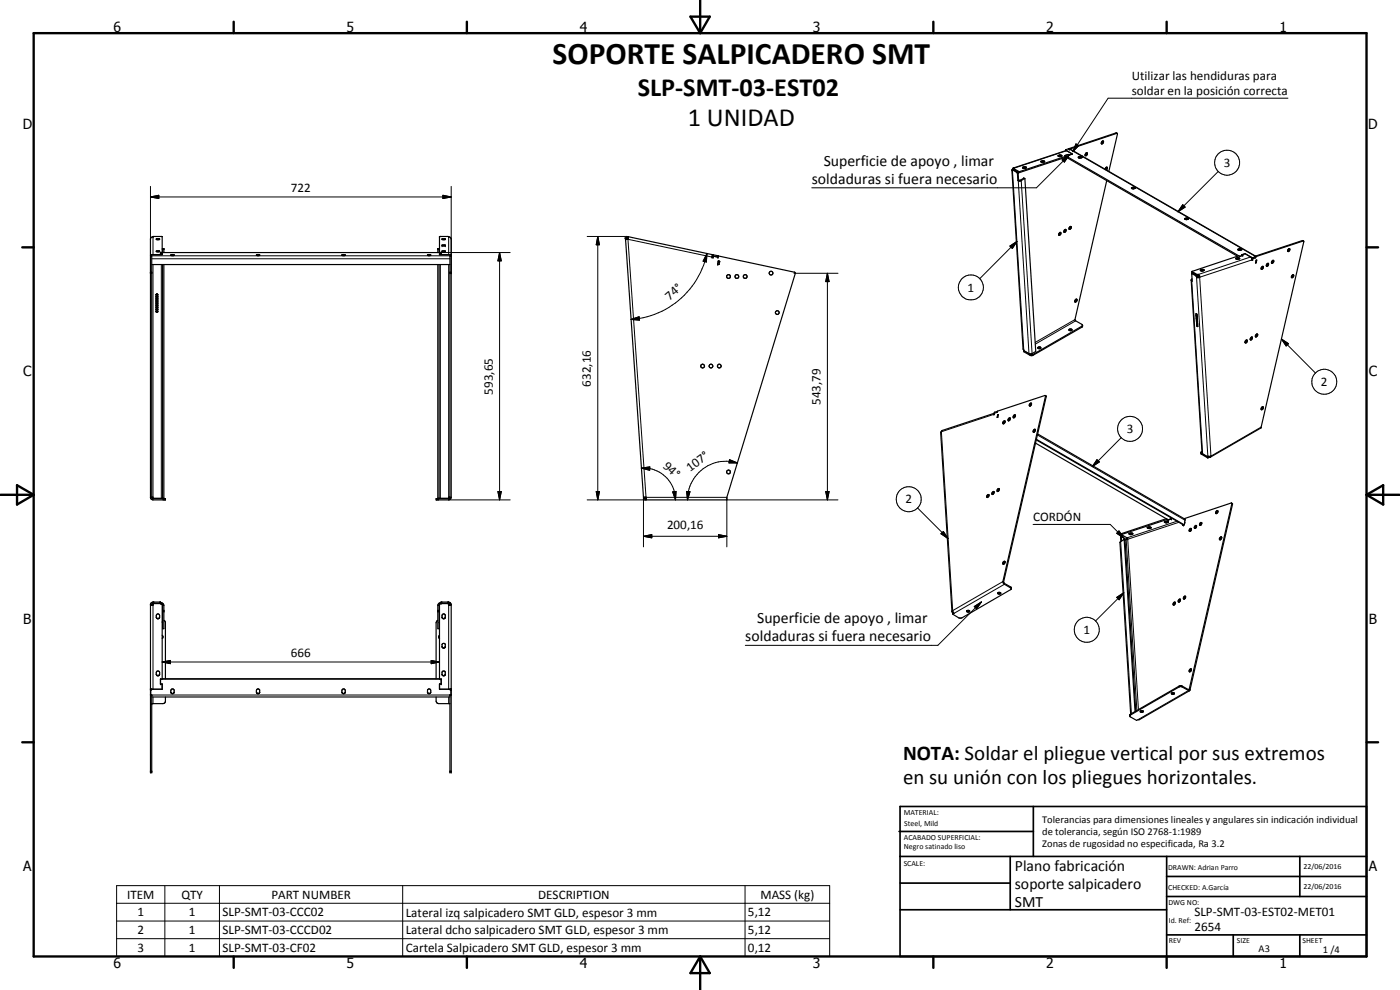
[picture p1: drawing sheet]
<svg xmlns="http://www.w3.org/2000/svg" width="420mm" height="297mm" viewBox="0 0 420 297" stroke-linecap="round" stroke-linejoin="round" font-family="sans-serif">
<g fill="none" stroke="#000" stroke-width=".35">
<path d="M303.7 51.1l3.3 53.6 .2 .8 2.1 1.2h.6l14.8-8.5 .2-.6M303.7 51.1l.2 .2 .1-.2 1.3 .8 .2 2.2M303.9 50.8l-.2 .3M303.9 50.8l.2 .1M304.1 50.8v.1M304.1 50.9l-.1 .1M304.1 50.9l-.2 .2M304.2 50.8v.1M304.2 50.9l1.4 .9 .1 2.2M304.2 50.9h-.1M304.2 50.4h.2l-.2 .1M304.2 50.7l-.1 .1"/>
<path d="M304.2 50.8h-.1M304.2 50.5v.1M304.2 50.5v.3M305.5 54.1l.7 .2 1.4-.7 3.2 51.9-1.1 .7h-.6l-1.9-1M305.5 51.6l.1 .4 .1-.3M305.7 54l-.2 .1M306.9 50.2l.8-.2 .3 .3a.78 .78 0 0 1-1.1-.1zM307 50.4h.9M307.5 53.6l-.3-.2-.9 .7-.6-.1M312.4 48.4a.7 .7 0 0 1 1.1 .2h-.1a.69 .69 0 0 1-1-.2zM313.3 48.6h-.8M317.5 46.7l.7-.2 .4 .1v.3"/>
<path d="M317.5 46.8l.2 .1M317.5 46.7v.1M317.7 46.9h.8M318.6 46.9h-.9M319.6 46.7l.3 .2M319.6 46.7l52.5 30.2M319.8 45l2 1.2M319.8 45h.1M319.8 45v.2M319.9 44.9l-.1 .1M319.9 47.1l51.5 29.8M319.9 46.9v.3l-13.9 4.6-1.9-1"/>
<path d="M319.9 46.9l-13.9 4.6-1.8-.9M320.5 46.4h.1M320.6 46.4l-1 .3M321.1 44.7l55.7 32.1M321.8 46.2l-.9 .3-.3-.1M321.8 46.2l-1.9-1-15.8 5.2-.2 .4M323.6 47.2v-.1a.7 .7 0 0 1 1.1 .2l-.6 .2zM323.7 47.4h.9M324.6 46.7l.2 .1M326.1 45.8a.44 .44 0 0 1 .1 .6 .44 .44 0 0 1-.5 .2M326.1 45.8l-.2 .7-.2 .1M326.1 45.8l-.4 .8"/>
<path d="M330.8 42.4l.2-.1a.49 .49 0 0 1 .1 .6 .49 .49 0 0 1-.6 .2zM331 42.3l-.5 .8M332.1 50.2l-.5 .6M332.1 50.2l.2 .1-.3 .7M332.1 50.2l-.3 .6M332.1 54.2l-9.5 41.7 .2 .4 2.1 1.3M335.3 40l-14.3 4.7-.3-.1M335.3 40l-.4-.1-15 5M335.3 40l-2.5 11.4M339.7 56.6h.9M340.7 56.4l-.7-.2-.5 .2 .1 .2M340.7 56.4h.1"/>
<path d="M340.7 56.4l-.5 .3-.6-.1M45.2 76.8h.3M45.5 79.4h89.5M46 71h.1M46.9 71.7l.9-.1 .1 .2-.8 .1zM46.9 75.3l.6-.1 .4 .2-.8 .2zM48.2 75.8h84.2M48.7 75.7h-.5v.4h.5v.3h-3.3l-.2 .4M48.7 75.8v-4.8l-3.2 .2-.3 .4v77.8l.7 .6h3.7v-.4h-3.7l-.4-.2v-72.6h-.3M48.7 74.7h.1M48.8 74.7h-.1M48.8 74.7h.1"/>
<path d="M48.8 75.8v-1.2h.4v1.2M48.8 79.4v70.1M49.2 79.4v70.1h-3.3v-.3h-.4M51.3 76.5l.6-.1 .4 .2-.8 .1zM77 76.5l.5-.1 .4 .2-.7 .1zM77 76.6h.1M102.6 76.6l.4-.2 .6 .2M102.6 76.6h.1M102.6 76.6h1M103.6 76.6h.1M128.3 76.5l.6-.1 .4 .2-.7 .1zM129.2 76.5h.1"/>
<path d="M131.4 75.8v-1.2h.4v1.2M131.4 79.4v70.1h3.3v-.3l.3-.1M131.8 79.4l-.2 70.1M131.8 74.7h.1M131.9 75.7h.5v.4h-.5v.3h3.3l.1 .4M131.9 75.8v-4.8l3.1 .2 .4 .6v77.4M132.7 71.7l.9-.1v.3h-.9zM132.7 73.5h.7l.2 .2-.7 .1zM132.7 75.3l.6-.1 .3 .3-.7 .1zM134.5 71h.1M135 76.8h.4M135.3 76.8h-.3v72.4l-.3 .4h-3.8v.4h3.8l.5-.3 .2-.5"/>
<path d="M187.7 71.8l5.4 77.4M188.1 71.5v.3M188.2 71h.1M188.3 71.4h.2M188.5 71.4v.4h-.8M188.5 71.4l-.4 .4M188.5 71.4l-.5-.1 .1 .5M188.6 71h-.5l-.1 .3-.3 .1v.4M188.6 71l25.2 5.4M188.6 71.1l-.1 .3M188.6 71v.1M213.8 76.8l1.7 .3"/>
<path d="M213.8 76.8l-.2 .5 .4 .1 .1-.5 1.4 .2M213.8 76.4h.1M213.8 76.4v.4M213.9 76.4l1.6 .4M215.5 76.8l23 4.9 .2 .4-20.6 67.1v.8h-25v-.4h.8M215.5 76.8v.3M215.5 76.8h.1M215.6 78.3l.4 .1-.2 1-.4-.1zM318 69.8l.1-.1a.41 .41 0 0 1 .2 .6 .41 .41 0 0 1-.6 .1zM318.2 69.7l-.2 .5-.3 .3M319.4 69l.3-.2a.48 .48 0 0 1 .2 .6 .48 .48 0 0 1-.5 .3zM319.7 68.8l-.4 .8"/>
<path d="M321 68.1l.2-.2 .3 .2v.4l-.4 .3-.3-.1zM321.3 67.9l-.5 .8M355.7 65.8h.8M356.6 65.8l.1-.2-.2-.2h-.5l-.5 .2 .2 .2M356.6 65.8h-.9M370.9 77.5a.72 .72 0 0 1 1.1 .1l-.6 .2zM371 77.7h.9M371.6 74.7l.6-.1 .5 .3-.9 .2-.3-.2zM371.6 75h.9M372.1 77l-.3-.2-14.1 4.6M372.1 76.9v.1M372.6 76.5l.4 .1"/>
<path d="M372.6 76.5h.1M372.9 76.6l-.8 .3M373 76.6l-.9 .4M373.7 76.1l1.7 1 .3 .5M373.7 76.1l-1 .4M373.7 76.1l2.2 1.2 .9-.3M375.7 77.6v.5l.3-.1M375.7 77.9l.3 .1M376 77.6h.1M376 77.6v.4M376.8 77.3l-1.1 .3M376.8 77.3h.1"/>
<path d="M376.8 77.3l-.8 .3M376.8 77v.3M376.9 77l-.1 .3M377.1 78l-.1 .8-.2 .1 .1-.8 .3-.1-.2 .8M378.9 79.9l-.4 .4v.4M378.9 79.9a.43 .43 0 0 1 .2 .6 .43 .43 0 0 1-.6 .2M378.9 79.9l-.4 .8M380.2 79.2l.2-.2a.43 .43 0 0 1 .2 .6 .43 .43 0 0 1-.5 .2zM380.5 79l-.1 .4-.3 .4M381.8 78.3l.3-.2a.48 .48 0 0 1 .1 .6 .48 .48 0 0 1-.6 .2zM382 78.1l-.1 .6-.3 .2M386.7 74.7l.1-.1a.4 .4 0 0 1 .2 .6 .4 .4 0 0 1-.6 0z"/>
<path d="M386.9 74.6l-.2 .5-.3 .3M391.2 72.3l-14.3 4.7M391.2 72.3h.1M391.2 72.3l-.3-.1-14.2 4.7 .2 .1M391.2 72.3l-12.8 56.1-15.1 8.8M46.8 88.4a.29 .29 0 0 0 .3 .4 .29 .29 0 0 0 .3-.4M46.8 92.8l.2 .3 .3-.1 .1-.2M46.8 91.6l.2-.2 .4 .2M46.9 92.7l-.1 .1M46.9 88.4l-.1 .1M46.9 91.4h.4v.3l-.3 .1zM46.9 88.9l-.1 .3"/>
<path d="M46.9 89.5l-.1 .3 .3 .2M46.9 90.2l-.1 .1M46.9 90.1l.4 .1M46.9 92.6l.5 .2M46.9 88.3l.4 .1M47 88.8h.2M47 91.9l-.2 .3 .3 .3M47 90.1l-.2 .2M47 91.9l.4 .2M47 89.5h.2M47 88.2l.4 .2M47 88.2l-.2 .2"/>
<path d="M47 88.8l-.2 .3M47 91.9l-.1 .1M47 89.5l-.2 .2M47.1 90.7l-.3 .2 .2 .3 .3-.1 .1-.2M47.1 93.2l-.3 .3M47.1 90l.2 .2M47.1 90l-.1 .1M47.1 92.5l.2 .2M47.1 92.5l-.3 .3M47.1 93.2h.1M47.1 90.7l.2 .1M47.1 88.8l.2 .1a.29 .29 0 0 1-.1 .4 .29 .29 0 0 1-.4-.1"/>
<path d="M47.1 89.5l.3 .3-.3 .2M47.1 93.2l.2 .4-.3 .1-.2-.2M47.1 91.9l.2 .2M47.1 90.7l.3 .2M47.1 90.7l-.2 .1M47.3 88.9l.1 .2M47.3 93.3l.1 .2M47.3 89.5l.1 .2M47.3 90.2l-.1 .4-.4-.3M47.3 90.2l.1 .1M47.3 92.1l.1 .1M47.3 92.7l.1 .1"/>
<path d="M47.3 90.8l.1 .2M47.3 88.4l.1 .1M47.4 92.1l-.3 .4M320.8 98.9a.44 .44 0 0 1 .5-.3 .44 .44 0 0 1 .3 .5 .52 .52 0 0 1-.8-.2zM320.8 99.1h.8M322.8 89.8l.3-.1a.49 .49 0 0 1 0 .6 .49 .49 0 0 1-.5 .3zM323 89.7l-.1 .5-.3 .3M324.9 97.6l-14.9 8.7h-.9l-1.8-1.1M357.5 84.1l3.3 51.9 1.7 1.1M357.7 82.1l1.3 .7 .1 .4M357.7 82.1l.1 2.3-.3-.3M357.7 81.4l1.5 .9h.5"/>
<path d="M357.7 81.4v.4l1.5 .8M357.7 83.7l-.2 .4M357.9 82l1.4 .7M357.9 82l1.3 .6M357.9 82l-.2 .1M359 95l.3 .4zM359 95.5h.3v.3zM359.1 95.4h.1M359.1 95l-.2-.4 .4-.2-.3-.3 .3 .9M359.1 95h.1M359.2 96.3l.2 .2-.3 .2 .2 .4M359.2 96.7l.2 .2-.3 .3 .3 .8-.3-.4"/>
<path d="M359.2 97.6h-.1M359.2 82.6l.1 .1M359.2 96.3l-.1-.5 .3 .3v.2h-.3l.1 .4M359.2 82.7l.2 .4M359.3 95h-.1M359.3 97.2l.1 .3-.2 .1M359.3 82.7l.1 .4M359.4 83.1h.4M359.4 83.1l-.3 .1M359.6 82.6l-.3 .1M359.6 82.6l.2 .5M359.6 82.6l-.2 .5"/>
<path d="M359.7 82.3l-.1 .3M359.7 82.3l.3 .9M359.8 83.1l.2 .1M360 83.2h-.9M360.2 81a.67 .67 0 0 1 1.1 .2l-.7 .1zM360.4 81.2h.8M387.8 82.6l.3-.2a.49 .49 0 0 1 .1 .6 .49 .49 0 0 1-.6 .2zM388 82.4v.4l-.4 .4M311.5 104.3a.39 .39 0 0 1 .5-.3 .39 .39 0 0 1 .2 .6h-.5zM311.5 104.5h.8M313.6 118.7l-14.2 4.7-.1 .3-.8 .3-.3 .5 .2-.5M313.6 118.7h.1"/>
<path d="M313.7 118.7l.3 .3-12.8 55.6M313.7 118.7l-12.7 55.8M373.8 102.2l.5-.2a.49 .49 0 0 1 0 .6 .49 .49 0 0 1-.6 .2zM374.1 102l-.4 .8M375.4 101.3l.2-.2a.43 .43 0 0 1 .2 .6 .43 .43 0 0 1-.6 .2zM375.7 101.1l-.3 .7-.2 .1M377.2 100.2l-.1 .6-.3 .2M377.3 100.2l-.4 .2-.1 .6M377.3 100.2a.53 .53 0 0 1 0 .6 .53 .53 0 0 1-.5 .2M298.4 124v.1M298.4 124l-15.6 5.2-.5 .6 3.4 53.7M298.4 124h.1"/>
<path d="M298.4 123.7v.3M298.5 123.7h-.1M299.4 123.4l-.9 .3M299.4 124.5l.2-.1-.1 .8-.3 .1zM299.4 124.5h.1M299.4 124.5l-.1 .7M301.1 126.5l.3-.2 .3 .2-.6 .7-.2-.2zM301.4 126.5l.3 .1M301.7 126.4l-.5 .4v.4M302.7 125.6l.5-.1-.1 .6-.4 .2-.2-.3zM303.2 125.5l-.4 .4v.4M304.7 124.6l-.4 .7"/>
<path d="M304.7 124.6a.44 .44 0 0 0-.5 .2 .44 .44 0 0 0 .1 .5M309.2 121l.1-.1a.44 .44 0 0 1 .2 .6 .44 .44 0 0 1-.6 .2zM309.6 121.1l-.5 .7M310.3 129.5l.1 .1M310.7 128.9a.43 .43 0 0 0-.6 .2 .43 .43 0 0 0 .2 .6M310.7 128.9v.4l-.4 .4M310.7 128.9l-.4 .8M310.8 133l39.8 23M311 132l44.2 25.5M311.1 131.8l44.3 25.7M311.4 130.2l44.2 25.5-.2 1.8M360.4 135.8l.1 .5 2 1.1"/>
<path d="M360.4 135.8l2.1 1.4M360.7 135.5l-.3 .3M362.5 137.2v.2M362.7 136.9l-.2 .2M362.8 136.9h-.3v.2M362.8 136.9l-.3 .3M362.9 137.2l-.4 .2M362.9 136.9v.3M362.9 137.2h.4M363.4 136.8v.1M363.4 136.8l-.6 .1M363.4 136.9l-.1 .3"/>
<path d="M378.9 122l-.4 .4v.4M378.9 122a.43 .43 0 0 1 .2 .6 .43 .43 0 0 1-.6 .2M378.9 122l-.4 .8M45.2 149.2h.7M48.9 149.5l-.1 .1M134.7 149.2h.7M193.1 149.2l.1 .4M193.5 149.2h-.4M193.5 149.2l.4-.1v.9M193.5 149.2v.3l-.3 .1M193.9 149.5l-.7 .1M296.5 148.4h.2l.1 .2-.5 .7-.2-.4z"/>
<path d="M296.8 148.5l-.4 .8M298.4 147.6a.49 .49 0 0 0-.6 .2 .49 .49 0 0 0 0 .6M298.4 147.6l-.2 .6-.4 .2M298.4 147.6l-.4 .2-.1 .6M299.5 146.6h.3a.49 .49 0 0 1 0 .6 .49 .49 0 0 1-.6 .2zM299.9 146.7l-.4 .4v.3M344.3 158.3v-.1a.7 .7 0 0 1 1.1 .2l-.6 .2zM344.5 158.2h.8M349.5 156.5l.8-.1 .3 .2-.6 .3-.5-.2zM349.7 156.5h.8M350 155.6l-13.5 4.5-.2 .4M350.6 156l-.3-.2-14 4.7"/>
<path d="M351.5 155.4l-.3 .1 .4 .2-1 .3M354.9 157.4l.3 .1-.3 .1zM355.4 157.5h-.2M357.5 158.7a.43 .43 0 0 0-.5 .2 .43 .43 0 0 0 .2 .5M357.5 158.7v.4l-.3 .3M357.5 158.7l-.4 .7M359.1 157.8a.43 .43 0 0 0-.6 .2 .43 .43 0 0 0 .2 .5M359.1 157.8v.4l-.4 .3M359.1 157.8l-.4 .7M360.7 156.9l-.5 .7M360.7 156.9l-.1-.1a.51 .51 0 0 0-.5 .3 .51 .51 0 0 0 .1 .5M365.5 153.3v-.1a.57 .57 0 0 0-.6 .9h.2"/>
<path d="M365.5 153.3v.5l-.4 .3M365.5 153.3l-.4 .8M369.6 151l.3 .1M369.6 151l-14.2 4.6M369.6 151h.1M369.7 151l-12.8 55.8M369.9 151.1h.1M369.9 151.1l-12.7 55.8M299.5 177.8a.43 .43 0 0 1 .5-.1 .43 .43 0 0 1 .3 .5h-.8zM299.5 177.8l.4 .2 .4-.2M301 174.5l.3 .7 2.2 1.5M301 174.5l.2 .1"/>
<path d="M301.1 168.6l.3-.2a.44 .44 0 0 1 .1 .6 .44 .44 0 0 1-.6 .2zM301.2 174.6l.2 .4 2 1.2 .1 .5M301.7 168.5l-.5 .4v.4M303.5 176.7l-14.8 8.7h-1l-1.8-1.1M336.3 160.9v.1M336.3 161l.1 1.5M336.3 160.5l.1 .1M336.3 160.5h.1M336.3 162.5l-.2 .3 3.2 51.4M336.4 160.6l.1 .1M336.5 160.8l-.2 .1M336.5 160.8l.1 1.5"/>
<path d="M336.5 160.7v.3M336.5 161l1.5 .8M336.8 160.6l-.3 .1M336.8 160.6l-.3 .4M336.8 160.6l1.4 .8M337.3 161.9l.3 .2M337.3 161.9l-1 .6M337.3 161.9l3.3 51.6M337.6 162.1h.1M337.6 162.1l3.3 51.3M338.2 161.4l.2 .4h-.4M338.2 161.4l-.2 .4"/>
<path d="M338.9 160h1M338.9 160v.1M339 160h.9M339.9 160l.1 .2-.5 .2h-.4l-.2-.3M354.3 179.9l-.4 .7M355.8 179a.43 .43 0 0 0-.6 .2 .43 .43 0 0 0 .2 .5M355.8 179l-.1 .6-.3 .1M355.8 179l-.4 .7M366.1 161.3l.3-.2a.44 .44 0 0 1 .2 .6 .44 .44 0 0 1-.6 .1zM366.6 161.2l-.4 .8M45.2 181.4h.3M45.9 180.6v1l-.7-.1"/>
<path d="M45.9 181.5h-.4l.1-.4 2.8-.1 .3 .3v22.5M45.9 180.6h2.3v.4M45.9 180.7l-.4 .1-.3 .4v50.4h.3v-23.1h-.3M46.2 181l-.3 .2M46.9 185.1v.2M46.9 185.3v-.6a.51 .51 0 0 1 .5-.5 .51 .51 0 0 1 .5 .5v.6M46.9 185.3l.4 .3 .6-.3M46.9 185.3l.4 .4 .6-.4M47.9 185.1v.2M48.2 180.9l.6 .1 .4 .7v6.9h-.4v-7.1l-.4-.4h-2.2l-.3 .2M48.7 186.6l.1 .2M48.7 190.6l.2 .4-.2 .6"/>
<path d="M49.2 186.1l.4 .6v17M131.4 186.1l-.5 .8v16.8M131.9 181.2v22.6M131.9 181.3l.3-.3h2.5l.3 .4M131.9 186.6l-.1 .2M131.9 190.6l-.3 .4 .3 .6M132 181.2l2.4-.1 .3 .2M132.4 180.9l-.6 .1-.4 .7v6.9h.4l.1-7.2M132.7 194.1l.3 .3 .6-.3M132.7 185.3v-.8l.3-.3 .6 .3v.8M132.7 185.3l.3 .3 .6-.3M132.7 185.3l.3 .4 .6-.4"/>
<path d="M132.8 193.2l.5-.2 .3 .3v.8l-.3 .4-.6-.4zM134.4 181l.3 .2M134.7 180.6v1l.7-.2M134.7 180.6h-2.3v.4M134.7 180.7l.5 .2 .2 .5M135 181.4l-.3 .1M135 181.4h.4M135.4 181.4v50.2h-.4v-23.1h.4M285.9 183.8v.5M286 183.7l-.1-.5-.2 .2 .2 .4M286 183.7l-.1 .1M286 183.7l.3 .3-.4 .3"/>
<path d="M286.1 183.8l-.2 .2M286.2 183.9l-.3 .1M290.1 183.3h.9M290.1 183.3h.1M290.1 183.3h.8M291 183.3l-.2 .3h-.4l-.3-.3M352.2 180.8l.4-.2a.44 .44 0 0 1 .1 .7 .44 .44 0 0 1-.7 0zM352.7 180.8l-.4 .7M353.6 180.1l.4-.4a.43 .43 0 0 1 .2 .6 .43 .43 0 0 1-.6 .2zM45.2 206.7l.2 .1M45.2 208.4h.1M45.2 207.1h.1"/>
<path d="M45.2 206.9v1.6M45.4 206.8l-.2 .2M45.4 206.8h.1M45.5 209.1h89.5M46.9 202.2a.51 .51 0 0 0 .5 .6 .51 .51 0 0 0 .5-.6M47.9 202.4l-.4 .3-.5-.2M47.9 202.3v-.5a.51 .51 0 0 0-.5-.5 .51 .51 0 0 0-.5 .5v.7M48.7 203.7h83.2M49.6 209.1v1.3l-.3 .6-3.8 .1M51.3 207.6a.52 .52 0 0 0 .4 .5 .52 .52 0 0 0 .6-.3v-.8l-.6-.3-.4 .5 .1 .8M52.3 207.8l-.3 .2h-.5M77 207.6a.5 .5 0 0 0 .3 .5 .5 .5 0 0 0 .6-.3v-.8a.51 .51 0 0 0-.5-.3 .51 .51 0 0 0-.4 .5l.1 .8"/>
<path d="M77.9 207.8l-.2 .2h-.5M102.6 207.6l.3 .4h.5M103.6 207.6a.51 .51 0 0 1-.4 .6 .51 .51 0 0 1-.6-.5v-.5a.51 .51 0 0 1 .5-.5 .51 .51 0 0 1 .5 .5l-.1 .8M128.4 208l-.1-1a.51 .51 0 0 1 .6-.3 .51 .51 0 0 1 .4 .5l-.1 .7-.6 .1M129.3 207.6l-.1 .4-.3 .2-.6-.4M130.9 209.1v1.5l.4 .4 3.7 .1M132.7 202.5v-.9l.3-.3 .6 .2v1M132.7 202.4l.3 .4 .4-.1 .2-.3M133.6 202.5l-.7 .1M135.1 206.8h-3.2v-1.6h.5v-1.4h-84.2v1.4h.5v1.6l-3.4 .1M135.1 206.8l.3 .2M135.3 206.8v1.7"/>
<path d="M135.3 206.8h-.3M135.3 208.4h.1M135.3 207.1h.1M135.4 206.7l-.1 .1M342.2 213.4l.6-.2 .3 .3-.6 .2zM342.3 213.4h.8M351.6 207.9h.8M351.6 207.9l.8 .1M351.6 207.9a.4 .4 0 0 0 .4 .5 .4 .4 0 0 0 .4-.4M356.9 206.8l.3 .1M356.9 206.8l-.2 .1-2-1.1h-.7l-14.8 8.5-.2 .5M357 207.2l-15.1 8.7-.8 .3-2.1-1.4"/>
<path d="M357 207.2l-.2 .1-2.1-1.3h-.7l-15 8.8M357 200.9l.4-.2a.49 .49 0 0 1 .1 .6 .49 .49 0 0 1-.6 .2zM357.2 206.9l-.2 .3M357.5 200.8l-.3 .4-.1 .4"/>
<circle cx="218.6" cy="83" r=".57"/>
<circle cx="221.1" cy="83" r=".58"/>
<circle cx="223.6" cy="83" r=".58"/>
<circle cx="231.4" cy="81.9" r=".57"/>
<circle cx="233.3" cy="93.8" r=".56"/>
<circle cx="210.9" cy="109.8" r=".57"/>
<circle cx="213.4" cy="109.9" r=".56"/>
<circle cx="215.9" cy="109.9" r=".56"/>
<circle cx="218.6" cy="141.6" r=".58"/>
</g>
<g fill="none" stroke="#000" stroke-width=".3">
<path d="M334.9 39.9l.3 .1M386.5 29.5h-53.9l-10.6 16M45.2 59.1l2.5-.5v1zM45.2 55.9v26.2h.3M45.2 59.1h90.2M132.9 58.6l2.5 .5-2.5 .5zM135.4 55.9v26.2h-.4M303.9 51.3l3.3 53.7M304.3 50.6l-.3 .5M305.4 51.6l-.3 .1M305.6 51.8l-.3 .2M305.7 51.4l-.1 .3"/>
<path d="M305.8 54.1l-.2 .1 3.2 51.9M306 51.5v.3M306.3 54.1l.2 .1 3.2 51.9M307 50.2l-.1 .2M307.2 53.5l.2 .1M307.3 50l-.1 .3M312.5 48.3v.3M312.8 48.3l-.1 .2M317.7 46.6l-.1 .3M318 46.5l-.1 .3M318.8 48l2.1-1.5-1.5 2.1zM319.9 45.1v.1"/>
<path d="M320.1 45.2l-15.7 5.2M320.9 46.5l-9.8 9.8h-67.5M321 44.7l55.7 32.2M322.9 43.2l.9 .5-1.8 1.8zM323.7 47.1v.2M324 47v.3M339.7 56.3l-.1 .3M340 56.2l-.1 .3M365.6 51.4l-12.1 12.1M45.5 76.8h89.5M45.5 77.6h89.5M45.9 71v5.4"/>
<path d="M45.9 79.4v69.8M48.4 79.4v70.2M48.8 74.8h.4M131.4 74.8h.4M132.2 79.4v70.2M132.4 75.8h20.7M134.7 71v5.4M134.7 79.4v69.8M149.9 75.8l.5 2.5h-1zM149.9 75.8v74.2M176.2 71h11.9M179.4 71l.5 2.4h-1z"/>
<path d="M179.4 71v79M188.1 71.5l-.4 .1M188.4 71l-.1 .4M212.2 76.1l-.2 2.5-1-.2zM212.2 76.1a25 25 0 0 1-22.8 19.7M213.7 77.1l-25.2-5.3 5.4 77.3M214.1 76.5l-.1 .3M303.1 73.8l2.1-1.4-1.4 2.1zM305.2 72.4l-11.2 11.2M355 61.4l.7 .7-2.2 1.4zM355.7 65.5l-.1 .3M356 65.4l-.1 .3"/>
<path d="M371 77.4v.3M371.3 77.3v.3M371.6 74.7v.3M371.9 74.6v.3M375.4 77.1l-15.7 5.2M375.6 77.3v.1M375.7 78l-15.7 5.2 3.4 53.6 15.1-8.7M376 77.3l-.1 .3M390.9 72.2l.2 .1M45.2 81.7h.3M135 81.7h.4M189.4 95.8l2.4-.8 .1 1.1z"/>
<path d="M238.3 82h13.2M248.3 82l.5 2.5h-1zM248.3 82v68M322.6 95.9l-11.9 6.8M322.8 96.3l-12.1 7M324.7 97.9v.3M357.7 83.7v.1M357.8 84.2l3.1 52M357.8 81.5v.3M358 82l-.2 .1M359.1 83.2l3.4 53.7M359.2 82.3l-.3 .5"/>
<path d="M359.3 82.9l-.2 .2M359.5 82.3v.4M360.4 80.9l-.1 .3M360.7 80.9l-.1 .3M309.1 106.3v.3M310 106.3v.3M313.8 118.9l.2 .1M384.6 101.7l2.1 1.4-.7 .7zM384.6 101.7l10.2 10.2M218.9 137.9l2.4 1h-2.5zM221.3 138.9a11.6 11.6 0 0 0-15 11.1M298.4 124.4l-15.9 5.1 3.4 53.7"/>
<path d="M298.5 123.7l-.1 .3M302.9 125.6l.3 .2M311.4 130.5l44.2 25.6M329.2 137.9l.7 .7-2.1 1.4zM336.5 131.3l-8.7 8.7M360.6 136.1v.2M45.9 149.6v.4M48.9 149.6v.4M131.6 149.6v.4M134.7 149.6v.4h18.4M149.4 147.5h1l-.5 2.5zM176.2 150h17.7"/>
<path d="M178.9 147.5h1l-.5 2.5zM192.5 140.5l2.5-.4v1zM192.5 140.5a9.7 9.7 0 0 1 6 1.5 9.7 9.7 0 0 1 3.9 5.5l.3 2.5M193.1 150v14.1M193.9 149.2h24.2M201.9 147.6l1-.2-.2 2.6zM206.1 147.4l1 .1-.8 2.5zM247.8 147.5h1l-.5 2.5zM251.5 150h-33.4v14.1M275.4 152.4l9.1 9.2M310 157.4h23.2l4.1 4M335.8 159.3l1.5 2.1-2.2-1.4z"/>
<path d="M345.1 158.3l-.1 .2M345.4 158.2l-.1 .3M350.3 156.5l-.1 .3M350.6 156.5l-.1 .3M353.3 156.4l-15.1 5M353.8 156.7l-15.4 5.1 3.3 51.1M369.7 151.2l.2 .1M193.1 160.9l2.5-.5v1zM193.1 160.9h25M215.6 160.4l2.5 .5-2.5 .5zM282.4 160.1l.7-.6 1.4 2.1zM301 174.5l-15.1 8.7"/>
<path d="M301.4 175v.3l-15.1 8.7M303.3 176.1v.3M335.1 179.2l2.2-1.4-1.4 2.2zM336.3 162.5l3.2 51.6M336.5 160.1l-.1 .3M336.5 160.8l-.2 .2M337.3 177.8l-8.5 8.5M337.4 162l.2 .1M338 161.8l3.2 51.3M339.6 160.1l-.1 .3M339.9 160v.3M45.9 181.6v25.2"/>
<path d="M46.2 180.6v.5M48 180.6v.4M48.4 180.9v.2M48.7 198.6l2.5-.4v.9zM48.7 198.6h83.2M48.8 183.1h.4M48.8 183.4h.4M48.8 181.7h.4M129.4 198.2l2.5 .4-2.5 .5zM131.4 183.1h.4M131.4 183.4h.4M131.4 181.7h.4"/>
<path d="M132.2 180.9v.2M132.6 180.6v.4M134.4 180.6v.5M134.7 181.6v25.2M292.4 182l2.1-1.4-1.4 2.1zM294.5 180.6l-13 13h-57.8M45.5 206.8h.1M45.5 208.5h89.5M45.9 209.1v2M134.7 209.1v2M135.1 206.8h.1M339.2 214.3v.2"/>
<path d="M353.9 205.9v.2M354.8 205.9v.2M356.9 206.8l-.2 .4-15.1 8.7M45.2 231.4h.3M135 231.4h.4M35 265.7h214v21.3h-214zM35 271h214M35 276.4h214M49.5 265.7v21.3M65.9 265.7v21.3M120.9 265.7v21.3M223.6 265.7v21.3"/>
<path d="M35 281.6h214"/>
<circle cx="368.3" cy="48.8" r="3.8"/>
<circle cx="291.4" cy="86.2" r="3.7"/>
<circle cx="397.4" cy="114.5" r="3.7"/>
<circle cx="339.1" cy="128.7" r="3.7"/>
<circle cx="272.7" cy="149.8" r="3.8"/>
<circle cx="326.2" cy="189" r="3.8"/>
</g>
<g fill="#000">
<circle cx="305.5" cy="51.6" r=".18"/>
<circle cx="319.6" cy="46.7" r=".18"/>
<circle cx="320.7" cy="44.6" r=".18"/>
<circle cx="321" cy="44.7" r=".18"/>
<circle cx="45.2" cy="76.5" r=".18"/>
<circle cx="45.9" cy="71" r=".18"/>
<circle cx="48.2" cy="76.1" r=".18"/>
<circle cx="48.8" cy="74.6" r=".18"/>
<circle cx="49.2" cy="74.6" r=".18"/>
<circle cx="131.4" cy="74.6" r=".18"/>
<circle cx="131.8" cy="74.6" r=".18"/>
<circle cx="131.8" cy="74.7" r=".18"/>
<circle cx="131.9" cy="71" r=".18"/>
<circle cx="132.4" cy="76.1" r=".18"/>
<circle cx="132.7" cy="73.7" r=".18"/>
<circle cx="133.6" cy="73.7" r=".18"/>
<circle cx="134.7" cy="71" r=".18"/>
<circle cx="135.3" cy="76.5" r=".18"/>
<circle cx="187.7" cy="71.4" r=".18"/>
<circle cx="187.7" cy="71.8" r=".18"/>
<circle cx="213.8" cy="76.8" r=".18"/>
<circle cx="214.1" cy="76.9" r=".18"/>
<circle cx="215.4" cy="79.3" r=".18"/>
<circle cx="215.5" cy="77.1" r=".18"/>
<circle cx="215.6" cy="78.3" r=".18"/>
<circle cx="216" cy="78.4" r=".18"/>
<circle cx="372.9" cy="76.6" r=".18"/>
<circle cx="376.7" cy="76.9" r=".18"/>
<circle cx="45.2" cy="81.7" r=".18"/>
<circle cx="45.5" cy="81.7" r=".18"/>
<circle cx="135" cy="81.7" r=".18"/>
<circle cx="135.4" cy="81.7" r=".18"/>
<circle cx="357.9" cy="81.9" r=".18"/>
<circle cx="298.4" cy="123.7" r=".18"/>
<circle cx="298.4" cy="124.1" r=".18"/>
<circle cx="131.4" cy="149.5" r=".18"/>
<circle cx="193.2" cy="149.6" r=".18"/>
<circle cx="350.3" cy="155.8" r=".18"/>
<circle cx="350.6" cy="156" r=".18"/>
<circle cx="351.6" cy="155.7" r=".18"/>
<circle cx="355.2" cy="157.5" r=".18"/>
<circle cx="355.5" cy="156.7" r=".18"/>
<circle cx="48.2" cy="181" r=".18"/>
<circle cx="48.8" cy="183.4" r=".18"/>
<circle cx="49.2" cy="183.4" r=".18"/>
<circle cx="131.4" cy="183.4" r=".18"/>
<circle cx="131.8" cy="183.4" r=".18"/>
<circle cx="132.4" cy="181" r=".18"/>
<circle cx="286.1" cy="183.8" r=".18"/>
<circle cx="45.2" cy="206.7" r=".18"/>
<circle cx="45.5" cy="211.1" r=".18"/>
<circle cx="45.5" cy="208.5" r=".18"/>
<circle cx="48.2" cy="205.1" r=".18"/>
<circle cx="48.2" cy="203.8" r=".18"/>
<circle cx="132.4" cy="205.1" r=".18"/>
<circle cx="132.4" cy="203.8" r=".18"/>
<circle cx="135" cy="208.5" r=".18"/>
<circle cx="45.2" cy="231.6" r=".18"/>
<circle cx="45.5" cy="231.6" r=".18"/>
<circle cx="135" cy="231.6" r=".18"/>
<circle cx="135.4" cy="231.6" r=".18"/>
</g>
<g fill="none" stroke="#000" stroke-width=".71">
<path d="M10.1 9.9h400v277.1h-400zM70.1 6.5v3.4M140.1 6.5v3.4M207.2 5h5.8l-2.9 4.9zM210.1 0v9.9M280.1 6.5v3.4M350.1 6.5v3.4M6.7 74.2h3.4M410.1 74.2h3.5M.1 148.5h10M5.1 145.6l5 2.9-5 2.9zM410.1 148.5h10"/>
<path d="M410.1 148.5l5-2.9v5.8zM6.7 222.7h3.4M410.1 222.7h3.5M70.1 287v3.4M140.1 287v3.4M210.1 287v10M210.1 287l2.9 5h-5.8zM280.1 287v3.4M350.1 287v3.4"/>
</g>
<g fill="none" stroke="#000" stroke-width=".51">
<path d="M269.8 249.5h40.3M270.1 242h140v45h-140zM270.1 257h140M303.2 257v16M310.1 242v15M350.1 257v30M390.1 257v12M270.1 265h33.1M270.1 273h80M350.1 269h60M350.1 263h60M350.1 280.5h60"/>
<path d="M370.1 280.5v6.5M390.1 280.5v6.5"/>
</g>
<g fill="#000">
<path d="M45.2 59.1l2.5-.5v1zM132.9 58.6l2.5 .5-2.5 .5zM318.8 48l2.1-1.5-1.5 2.1zM322.9 43.2l.9 .5-1.8 1.8zM149.9 75.8l.5 2.5h-1zM179.4 71l.5 2.4h-1zM212.2 76.1l-.2 2.5-1-.2zM303.1 73.8l2.1-1.4-1.4 2.1zM355 61.4l.7 .7-2.2 1.4zM189.4 95.8l2.4-.8 .1 1.1zM248.3 82l.5 2.5h-1zM384.6 101.7l2.1 1.4-.7 .7z"/>
<path d="M218.9 137.9l2.4 1h-2.5zM329.2 137.9l.7 .7-2.1 1.4zM149.4 147.5h1l-.5 2.5zM178.9 147.5h1l-.5 2.5zM192.5 140.5l2.5-.4v1zM201.9 147.6l1-.2-.2 2.6zM206.1 147.4l1 .1-.8 2.5zM247.8 147.5h1l-.5 2.5zM193.1 160.9l2.5-.5v1zM215.6 160.4l2.5 .5-2.5 .5zM282.4 160.1l.7-.6 1.4 2.1zM335.8 159.3l1.5 2.1-2.2-1.4z"/>
<path d="M335.1 179.2l2.2-1.4-1.4 2.2zM48.7 198.6l2.5-.4v.9zM129.4 198.2l2.5 .4-2.5 .5zM292.4 182l2.1-1.4-1.4 2.1z"/>
</g>
<text font-size="9.4" x="165.8" y="19.2">SOPORTE SALPICADERO SMT</text>
<g font-size="7.9">
<text x="191.4" y="28.7">SLP-SMT-03-EST02</text>
<text x="206.4" y="37.7">1 UNIDAD</text>
</g>
<g font-size="6.3">
<text x="271" y="228.2">NOTA: Soldar el pliegue vertical por sus extremos</text>
<text x="271" y="235.4">en su unión con los pliegues horizontales.</text>
</g>
<g font-size="4.7">
<text x="247.2" y="49.8">Superficie de apoyo , limar</text>
<text x="243.6" y="55.2">soldaduras si fuera necesario</text>
<text x="227.2" y="187.1">Superficie de apoyo , limar</text>
<text x="223.7" y="192.4">soldaduras si fuera necesario</text>
<text x="304.6" y="261.2">Plano fabricación</text>
<text x="304.6" y="266.6">soporte salpicadero</text>
<text x="304.6" y="272">SMT</text>
</g>
<g font-size="4.2">
<text x="34" y="9.6">6</text>
<text x="104" y="9.6">5</text>
<text x="174" y="9.6">4</text>
<text x="244" y="9.6">3</text>
<text x="314" y="9.6">2</text>
<text x="384" y="9.6">1</text>
<text x="6.8" y="38.7">D</text>
<text x="410.6" y="38.7">D</text>
<text x="7" y="112.9">C</text>
<text x="410.8" y="112.9">C</text>
<text x="7" y="187.1">B</text>
<text x="410.8" y="187.1">B</text>
<text x="7" y="261.4">A</text>
<text x="410.8" y="261.4">A</text>
<text x="34" y="290.4">6</text>
<text x="104" y="290.4">5</text>
<text x="174" y="290.4">4</text>
<text x="244" y="290.4">3</text>
<text x="314" y="290.4">2</text>
<text x="384" y="290.4">1</text>
</g>
<g font-size="3.9">
<text x="339.7" y="23.9">Utilizar las hendiduras para</text>
<text x="339.7" y="28.4">soldar en la posición correcta</text>
<text x="367.3" y="50.1">3</text>
<text x="87.3" y="57.6">722</text>
<text x="290.4" y="87.5">1</text>
<text x="200.9" y="90.2" transform="rotate(-41 200.9 90.2)">74°</text>
<text x="147.9" y="118.4" transform="rotate(-90 147.9 118.4)">593,65</text>
<text x="177.4" y="116" transform="rotate(-90 177.4 116)">632,16</text>
<text x="396.4" y="115.9">2</text>
<text x="246.2" y="121.5" transform="rotate(-90 246.2 121.5)">543,79</text>
<text x="338.1" y="130">3</text>
<text x="198.8" y="140.1" transform="rotate(43 198.8 140.1)">94°</text>
<text x="207.2" y="141.6" transform="rotate(-37 207.2 141.6)">107°</text>
<text x="271.7" y="151">2</text>
<text x="200.2" y="158.8">200,16</text>
<text x="310" y="156.3">CORDÓN</text>
<text x="325.2" y="190.2">1</text>
<text x="87.3" y="197.1">666</text>
<text x="38.2" y="269.6">ITEM</text>
<text x="54.4" y="269.7">QTY</text>
<text x="81.4" y="269.6">PART NUMBER</text>
<text x="161.5" y="269.7">DESCRIPTION</text>
<text x="228.2" y="269.7">MASS (kg)</text>
<text x="41.3" y="275">1</text>
<text x="56.7" y="275">1</text>
<text x="66.8" y="275">SLP-SMT-03-CCC02</text>
<text x="121.8" y="275">Lateral izq salpicadero SMT GLD, espesor 3 mm</text>
<text x="224.5" y="275">5,12</text>
<text x="358.5" y="275">SLP-SMT-03-EST02-MET01</text>
<text x="41.3" y="280.3">2</text>
<text x="56.7" y="280.3">1</text>
<text x="66.8" y="280.3">SLP-SMT-03-CCCD02</text>
<text x="121.8" y="280.3">Lateral dcho salpicadero SMT GLD, espesor 3 mm</text>
<text x="224.5" y="280.3">5,12</text>
<text x="358.5" y="279.4">2654</text>
<text x="41.3" y="285.6">3</text>
<text x="56.7" y="285.6">1</text>
<text x="66.8" y="285.6">SLP-SMT-03-CF02</text>
<text x="121.8" y="285.7">Cartela Salpicadero SMT GLD, espesor 3 mm</text>
<text x="224.5" y="285.6">0,12</text>
</g>
<g font-size="3.1">
<text x="312.7" y="246.8">Tolerancias para dimensiones lineales y angulares sin indicación individual</text>
<text x="312.7" y="250.4">de tolerancia, según ISO 2768-1:1989</text>
<text x="312.7" y="254">Zonas de rugosidad no especificada, Ra 3.2</text>
<text x="377.7" y="285.6">A3</text>
<text x="397" y="285.9">1 /4</text>
</g>
<g font-size="2.4">
<text x="271.2" y="244.4">MATERIAL:</text>
<text x="271.3" y="252">ACABADO SUPERFICIAL:</text>
<text x="271.4" y="247.9">Steel, Mild</text>
<text x="271.3" y="254.6">Negro satinado liso</text>
<text x="271.2" y="259.7">SCALE:</text>
<text x="350.6" y="261">DRAWN: Adrian Parro</text>
<text x="391.2" y="260.6">22/06/2016</text>
<text x="350.6" y="267.1">CHECKED: A.García</text>
<text x="391.2" y="266.7">22/06/2016</text>
<text x="350.6" y="271.4">DWG NO:</text>
<text x="350.8" y="276.9">Id. Ref:</text>
<text x="350.8" y="282.8">REV</text>
<text x="371.2" y="282.9">SIZE</text>
<text x="390.9" y="282.9">SHEET</text>
</g>
</svg>
